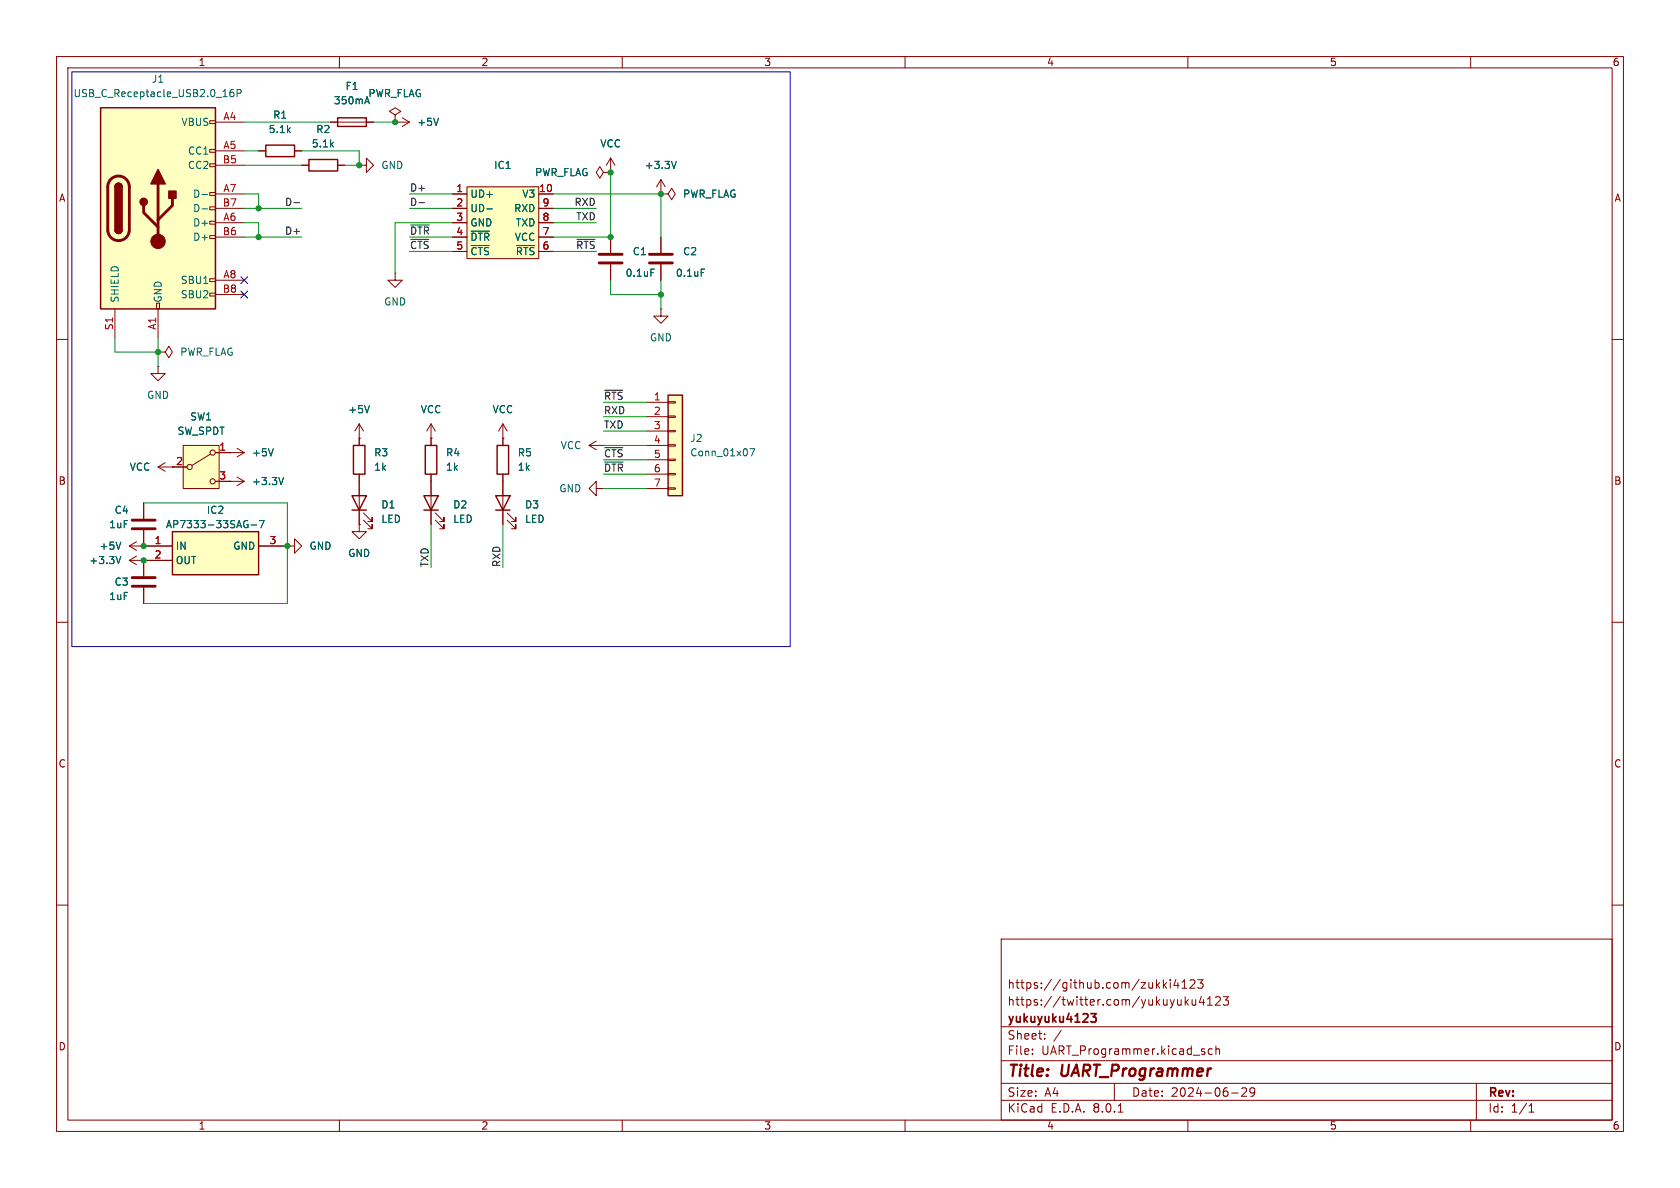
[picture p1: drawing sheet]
<svg xmlns="http://www.w3.org/2000/svg" width="297mm" height="210mm" viewBox="0 0 297 210" stroke-linecap="round" stroke-linejoin="round" font-family="sans-serif">
<g fill="none" stroke="#840000" stroke-width=".18">
<path d="M10 10h277v190h-277zM12 12h273v186h-273zM60 10v2M110 10v2M160 10v2M210 10v2M260 10v2M10 60h2M69.8 48.3v1.2h1.3l-1.3 1.3-1.2-1.3h1.2M69.8 48.3h.1M285 60h2M63.5 77.5h.1"/>
<path d="M63.5 74.9l-.8 1.3M63.5 74.9v2.6M63.5 74.9l.8 1.3M10 110h2M285 110h2M10 160h2M285 160h2M177 166h108v32h-108zM205.7 173.2v1.5M205.8 174.1l.4 .6M206.2 173.7l-.5 .6M206.9 173.2v.1"/>
<path d="M206.9 173.7v1M207.9 173.1l-.4 1.1h1M208.2 173.7v1M209 174.7h.8M209 173.6l.4-.4v1.5M209.5 176.2v1.5M209.7 177.1l.4 .6M210.1 176.7l-.6 .6M210.4 173.3l.6-.1 .2 .1v.3l-.9 1.1h.9M210.7 176.7l.1 .9 .4 .1 .2-.1M211.4 176.7v1M211.7 173.2h1l-.5 .6 .4 .1v.7l-.2 .1h-.4l-.3-.1"/>
<path d="M212.4 176.1l-.4 1.1h1M212.7 176.7v1M213.5 177.7h.8M213.5 176.6l.4-.4v1.5M214.9 176.3l.6-.1 .2 .1v.3l-.9 1.1h.9M216.2 176.2h1l-.5 .6 .4 .1v.7l-.2 .1h-.4l-.3-.1M60 198v2M110 198v2M160 198v2M177 194.5h108M177 191.5h108M177 187.5h108"/>
<path d="M177 181.5h108M182.5 186.3v.1M182.5 185.5v.1M184.7 183.6v.1M184.7 182.8v.1M187.6 182.1l-1.3 2M197 191.5v3M197.7 196.6h.8M210 198v2M213 186v.3M214.3 185.5l-.4-.1-.3 .3v.4l.1 .2h.6M215 185.5l.2-.1 .3 .1 .1 .9"/>
<path d="M215 184.9v1.5M217.7 193.2h1.2M219.5 192.4l.6-.1 .2 .1 .1 .3-.9 1.1h.9M221.8 192.9l-.3 .3h-.3l-.2-.3 .1-.5 .4-.1 .2 .1a.99 .99 0 0 1-.3 1.4h-.3M260 198v2M261 191.5v6.5M270.3 196.6h.9M270.3 195.5l.4-.4v1.5"/>
</g>
<path d="M192.8 179.2h1l-.5 .6 .4 .1v.6l-.2 .2-.6-.1" fill="none" stroke="#840000" stroke-width=".3"/>
<path d="M65.3 71.7l-.4 1.3" fill="none" stroke="#006464" stroke-width=".18"/>
<path d="M17.8 19.1h20.3v35.5h-20.3z" fill="#ffffc2"/>
<g fill="none" stroke="#840000" stroke-width=".18">
<path d="M37.1 39.1h1v.5h-1zM37.1 36.6h1v.5h-1zM37.1 34h1v.5h-1zM37.1 29h1v.5h-1zM37.1 26.4h1v.5h-1zM37.1 21.3h1v.5h-1zM38.1 21.6h5.1M38.1 26.7h5.1M38.1 39.4h5.1M38.1 34.3h5.1M38.1 29.2h5.1M38.1 36.8h5.1"/>
<path d="M69.8 21.6h.1M69.8 21.6h2.6M71.1 20.8l1.3 .8M72.4 21.6l-1.3 .8M20.3 54.6v5.1M27.7 53.6h.5v1h-.5zM27.9 54.6v5.1M37.1 51.8h1v.5h-1zM37.1 49.3h1v.5h-1zM37.1 41.7h1v.5h-1zM38.1 49.5h5.1M38.1 41.9h5.1"/>
<path d="M38.1 52.1h5.1M27.9 62.2h1.3l.6-1 .7 1-.7 1-.6-1M27.9 62.2h.1M27.9 64.8v1.2h1.3l-1.3 1.3-1.2-1.3h1.2M27.9 64.8h.1M41.9 79.2l1.3 .8M27.9 82.6l1.3 .7M27.9 82.6h2.6M29.2 81.8l-1.3 .8M40.6 80h.1M40.6 80h2.6M43.2 80l-1.3 .8"/>
</g>
<path d="M17.8 19.1h20.3v35.5h-20.3zM20.3 33a.64 .64 0 0 1 .7-.6 .64 .64 0 0 1 .6 .6M20.3 40.6a.64 .64 0 0 0 .7 .7 .64 .64 0 0 0 .6-.7" fill="none" stroke="#840000" stroke-width=".25"/>
<path d="M19.6 31.7a1.91 1.91 0 0 1 2.1-.4 1.91 1.91 0 0 1 1.2 1.7v7.6a1.91 1.91 0 0 1-1.9 1.9 1.91 1.91 0 0 1-2-1.9l.1-7.7 .1-.7zM25.4 36.3v1.3l2.5 2.5M27.9 32.5v10.2M30.5 35.1v1.2l-2.6 2.6" fill="none" stroke="#840000" stroke-width=".51"/>
<g fill="#840000" stroke="#840000" stroke-width=".25">
<path d="M20.3 40.6h1.3a.64 .64 0 0 1-.6 .7 .64 .64 0 0 1-.7-.7z"/>
<path d="M20.3 33h1.3v7.6h-1.3z"/>
<path d="M20.5 32.6a.64 .64 0 0 1 .7-.2 .64 .64 0 0 1 .4 .6h-1.3z"/>
<path d="M27.9 30l1.3 2.5h-2.5z"/>
<path d="M29.8 33.8h1.3v1.3h-1.3z"/>
<circle cx="25.4" cy="35.7" r=".63"/>
</g>
<circle cx="27.9" cy="42.7" r="1.27" fill="#840000" stroke="#840000" stroke-width=".18"/>
<path d="M41.2 15.8l-.3 .1a.86 .86 0 0 0 0 1.2l.4-.1 .1-.5-.3-.2-.3 .1-.2 .1M41.9 16.5l.6-.1 .1-.2v-.3l-.7-.1v1.3M35.7 34.4h1M35.7 36.9h1M77.5 20.9l-.4 1.3M48.3 79.3l-.4 1.3" fill="none" stroke="#006464" stroke-width=".18"/>
<path d="M32.4 78.7h6.3v7.7h-6.3z" fill="#ffffc2"/>
<g fill="none" stroke="#840000" stroke-width=".18">
<path d="M116.8 54.6v1.3h1.3l-1.3 1.3-1.2-1.3h1.2M116.8 54.6h.1M116.8 41.9v2.8M116.8 46.7v2.8M32.4 78.7h6.3v7.7h-6.3zM63.5 77.5v1.2M30.5 82.6h2.5M37.2 80.3l-3.3 2M38.1 80h2.5M38.1 85.1h5.1M40.6 85.1h.1M41.9 84.3l1.3 .8"/>
<path d="M43.2 85.1l-1.3 .8M50.8 96.5h1.3v-1.2l1.2 1.2-1.2 1.3v-1.3M50.8 96.5h.1M63.5 92.7v1.3h1.3l-1.3 1.3-1.3-1.3h1.3M63.5 92.7h.1M63.5 83.8v8.9M64.3 91.9l1.5 1.6v-.8v.8h-.8M64.3 90.7l1.5 1.5v-.8v.8h-.8M88.9 85.1v7.6M89.7 91.9l1.5 1.6v-.8v.8h-.8M89.7 90.7l1.5 1.5v-.8v.8h-.8M105.4 86.4v-1.3l-1.3 1.3 1.3 1.2v-1.2h1.3"/>
<path d="M106.7 86.4h.1"/>
<circle cx="33.5" cy="82.6" r=".46"/>
<circle cx="37.6" cy="80" r=".46"/>
<circle cx="37.6" cy="85.1" r=".46"/>
</g>
<path d="M124 47.6h.6M50.1 84.4l-.4 1.3" fill="none" stroke="#006464" stroke-width=".18"/>
<path d="M114.8 46.5h4.1M114.8 45h4.1" fill="none" stroke="#840000" stroke-width=".51"/>
<path d="M62.5 78.7h2v5.1h-2zM62.2 87.6h2.6l-1.3 2.6zM62.2 90.2h2.6M87.6 87.6h2.6l-1.3 2.6zM87.6 90.2h2.6" fill="none" stroke="#840000" stroke-width=".25"/>
<path d="M82.5 33h12.7v12.7h-12.7z" fill="#ffffc2"/>
<g fill="none" stroke="#840000" stroke-width=".18">
<path d="M80 34.3h2.5M80 36.8h2.5M80 39.4h2.5M82.5 33h12.7v12.7h-12.7zM95.2 34.3h2.6M95.2 36.8h2.6M95.2 39.4h2.6M106.7 30.5l-.7-1-.6 1 .6 1 .7-1h1.2M107.9 30.5h.1M80 41.9h2.5M80 44.5h2.5M95.2 41.9h2.6"/>
<path d="M95.2 44.5h2.6"/>
</g>
<path d="M86.1 36.9h.9M83.3 40.9h3.2M83.3 43.4h3.2M91.3 43.4h3.2" fill="none" stroke="#006464" stroke-width=".18"/>
<path d="M118.1 69.9h2.5v17.7h-2.5z" fill="#ffffc2"/>
<g fill="none" stroke="#840000" stroke-width=".18">
<path d="M63.5 29.2h1.3v-1.3l1.2 1.3-1.2 1.3v-1.3M63.5 29.2h.1M116.8 34.3h.1M116.8 31.8l-.7 1.2M116.8 31.8v2.5M116.8 31.8l.8 1.2M76.2 77.5h.1M76.2 74.9l-.8 1.3M76.2 74.9v3.8M76.2 74.9l.8 1.3M88.9 77.5h.1M88.9 74.9v3.8"/>
<path d="M88.9 74.9l-.8 1.3M88.9 74.9l.8 1.3M104.1 78.7h2.6M104.1 78.7l1.3 .8M105.4 78l-1.3 .7M106.7 78.7h.1M114.3 71.1h3.8M114.3 73.7h3.8M114.3 76.2h3.8M114.3 78.7h3.8M118.1 78.6h1.3v.3h-1.3zM118.1 76.1h1.3v.2h-1.3z"/>
<path d="M118.1 73.5h1.3v.3h-1.3zM118.1 71h1.3v.2h-1.3zM22.9 96.5l1.2 .8M22.9 96.5h2.5M22.9 99.1l1.2 .7M22.9 99.1h2.5M24.1 95.8l-1.2 .7M24.1 98.3l-1.2 .8M25.4 96.5h.1M25.4 99.1h.1M25.4 99.1v2.8M76.2 83.8v8.9"/>
<path d="M77 91.9l1.5 1.6v-.8v.8h-.8M77 90.7l1.5 1.5v-.8v.8h-.8M88.9 83.8v1.3M114.3 81.3h3.8M114.3 83.8h3.8M114.3 86.4h3.8M118.1 86.2h1.3v.3h-1.3zM118.1 83.7h1.3v.2h-1.3zM118.1 81.2h1.3v.2h-1.3zM25.4 103.9v2.8"/>
</g>
<path d="M75.2 78.7h2v5.1h-2zM87.9 78.7h2v5.1h-2zM118.1 69.9h2.5v17.7h-2.5zM74.9 87.6h2.6l-1.3 2.6zM74.9 90.2h2.6" fill="none" stroke="#840000" stroke-width=".25"/>
<path d="M119.6 28.5l-.5 1.3M132.6 79.3h.8l-.5 1.3M21.4 95.8l-.5 1.3M21.4 98.4l-.5 1.2" fill="none" stroke="#006464" stroke-width=".18"/>
<path d="M23.4 103.6h4M23.4 102.1h4" fill="none" stroke="#840000" stroke-width=".51"/>
<path d="M30.5 94h15.2v7.6h-15.2z" fill="#ffffc2"/>
<path d="M47 25.7h5.1v2h-5.1zM54.6 28.2h5.1v2h-5.1zM59.7 20.8h5.1v1.6h-5.1zM30.5 94h15.2v7.6h-15.2z" fill="none" stroke="#840000" stroke-width=".25"/>
<g fill="none" stroke="#840000" stroke-width=".18">
<path d="M45.7 26.7h1.3M52.1 26.7h1.2M53.3 29.2h1.3M58.4 21.6h7.6M59.7 29.2h1.3M69.8 20.3l1.1-.6-1.1-.6-1 .6 1 .6v1.3M69.8 21.6h.1M80 34.3h2.5M80 36.8h2.5M80 39.4h2.5M95.2 34.3h2.6M95.2 36.8h2.6"/>
<path d="M95.2 39.4h2.6M107.9 30.5h.1M107.9 27.9v2.6M107.9 27.9l-.7 1.3M107.9 27.9l.8 1.3M116.8 34.3h1.3l.6-1 .7 1-.7 1-.6-1M116.8 34.3h.1M80 41.9h2.5M80 44.5h2.5M95.2 41.9h2.6M95.2 44.5h2.6M107.9 41.9v2.8"/>
<path d="M107.9 46.7v2.8M116.8 41.9v2.8M116.8 46.7v2.8M63.5 77.5h.1M63.5 77.5v1.2M76.2 77.5h.1M76.2 77.5v1.2M88.9 77.5h.1M88.9 77.5v1.2M25.4 99.1h.1M25.4 96.5h.1M25.4 96.5h5.1"/>
<path d="M25.4 99.1h5.1M25.4 88.9v2.8M25.4 93.7v2.8M25.4 99.1v2.8M30.5 82.6h2.5M38.1 80h2.5M38.1 85.1h2.5M40.6 80h.1M40.6 85.1h.1M45.7 96.5h5.1M50.8 96.5h.1M63.5 92.7h.1"/>
<path d="M63.5 83.8v3.8M63.5 90.2v2.5M76.2 83.8v3.8M76.2 90.2v2.5M88.9 83.8v3.8M88.9 90.2v2.5M25.4 103.9v2.8"/>
</g>
<g fill="none" stroke="#006464" stroke-width=".18">
<path d="M64.9 17.1l.4 1.3M77.5 20.9l-.4 1.3M86.1 36.9h.9M119.6 28.5l-.5 1.3M83.3 40.9h3.2M83.3 43.4h3.2M91.3 43.4h3.2M115.1 47.6h.6M124 47.6h.6M48.3 79.3l-.4 1.3M65.3 71.7l-.4 1.3M21.4 98.4l-.5 1.2"/>
<path d="M21.4 95.8l-.5 1.3M44.4 92.8h1M45.8 92h.9l-.6 1.3M50.1 84.4l-.4 1.3"/>
</g>
<path d="M105.9 46.5h4.1M105.9 45h4.1M23.4 93.5h4M23.4 91.9h4" fill="none" stroke="#840000" stroke-width=".51"/>
<path d="M52 35.8h.9M72.6 39.8h3.3M74.1 35.8h.9M72.6 42.3h3.2M102 42.3h3.2M106.9 69h3.2M106.9 79.1h3.2M106.9 81.7h3.3" fill="none" stroke="#0f0f0f" stroke-width=".18"/>
<path d="M12.7 12.7h127v101.6h-127z" fill="none" stroke="#0000c2" stroke-width=".18"/>
<g fill="none" stroke="#009600" stroke-width=".18">
<path d="M43.2 34.3h2.5v2.5M43.2 39.4h2.5v2.5M43.2 26.7h2.5M43.2 29.2h10.1M43.2 36.8h10.1M43.2 21.6h15.2M53.3 26.7h10.2v2.5h-2.5M66 21.6h3.8M72.4 34.3h7.6M72.4 36.8h7.6M80 39.4h-10.2v8.9M97.8 34.3h19v7.6"/>
<path d="M97.8 39.4h7.6M97.8 36.8h7.6M107.9 30.5v11.4h-10.1M20.3 59.7v2.5h7.6M27.9 59.7v5.1M43.2 41.9h10.1M72.4 41.9h7.6M72.4 44.5h7.6M97.8 44.5h7.6M107.9 49.5v2.6h8.9M116.8 49.5v5.1M106.7 78.7h7.6"/>
<path d="M106.7 73.7h7.6M106.7 71.1h7.6M106.7 76.2h7.6M25.4 88.9h25.4v17.8h-25.4M76.2 92.7v7.6M88.9 92.7v7.6M106.7 86.4h7.6M106.7 81.3h7.6M106.7 83.8h7.6"/>
</g>
<path d="M42.6 48.9l1.2 1.2M42.6 51.5l1.2 1.2M43.8 48.9l-1.2 1.2M43.8 51.5l-1.2 1.2" fill="none" stroke="#000084" stroke-width=".18"/>
<g fill="#009600" stroke="#009600" stroke-width=".18">
<circle cx="27.9" cy="62.2" r=".46"/>
<circle cx="25.4" cy="99.1" r=".46"/>
<circle cx="25.4" cy="96.5" r=".46"/>
<circle cx="50.8" cy="96.5" r=".46"/>
<circle cx="107.9" cy="41.9" r=".46"/>
<circle cx="116.8" cy="52.1" r=".46"/>
<circle cx="116.8" cy="34.3" r=".46"/>
<circle cx="107.9" cy="30.5" r=".46"/>
<circle cx="69.8" cy="21.6" r=".46"/>
<circle cx="63.5" cy="29.2" r=".46"/>
<circle cx="45.7" cy="36.8" r=".46"/>
<circle cx="45.7" cy="41.9" r=".46"/>
</g>
<g font-size="2.8" fill="#840000">
<text x="178" y="190.9">Title:</text>
<text x="187.7" y="190.9">UART_Programmer</text>
</g>
<g font-size="2.1" fill="#840000">
<text x="178" y="178">https://twitter.com/yukuyuku4123</text>
<text x="178" y="175">https://github.com/zukki4123</text>
<text x="178" y="184">Sheet:</text>
<text x="178" y="181.2">yukuyuku4123</text>
<text x="178" y="186.7">File:</text>
<text x="184.1" y="186.7">UART_Programmer.kicad_sch</text>
<text x="178" y="196.9">KiCad</text>
<text x="178" y="194.1">Size:</text>
<text x="184.7" y="194.1">A4</text>
<text x="185.7" y="196.9">E.D.A.</text>
<text x="193.3" y="196.9">8.0.1</text>
<text x="200" y="194.1">Date:</text>
<text x="207" y="194.1">2024-06-29</text>
<text x="263" y="194.3">Rev:</text>
<text x="263" y="196.9">Id:</text>
<text x="267.1" y="196.9">1/1</text>
</g>
<g font-size="1.8" fill="#840000">
<text x="35" y="11.9">1</text>
<text x="85" y="11.9">2</text>
<text x="135" y="11.9">3</text>
<text x="185" y="11.9">4</text>
<text x="235" y="11.9">5</text>
<text x="285" y="11.9">6</text>
<text x="10.3" y="35.9">A</text>
<text x="285.3" y="35.9">A</text>
<text x="10.3" y="85.9">B</text>
<text x="285.3" y="85.9">B</text>
<text x="10.3" y="135.9">C</text>
<text x="285.3" y="135.9">C</text>
<text x="10.3" y="185.9">D</text>
<text x="285.3" y="185.9">D</text>
<text x="35" y="199.9">1</text>
<text x="85" y="199.9">2</text>
<text x="135" y="199.9">3</text>
<text x="185" y="199.9">4</text>
<text x="235" y="199.9">5</text>
<text x="285" y="199.9">6</text>
</g>
<g font-size="1.8" fill="#006464">
<text x="12.9" y="17.4">USB_C_Receptacle_USB2.0_16P</text>
<text x="26.7" y="14.8">J1</text>
<text x="61" y="16.1">F1</text>
<text x="65" y="17.4">PWR_FLAG</text>
<text x="32" y="22.5">VBUS</text>
<text x="47.4" y="23.7">5.1k</text>
<text x="48.2" y="21.2">R1</text>
<text x="55.8" y="23.7">R2</text>
<text x="58.9" y="18.6">350mA</text>
<text x="73.7" y="22.5">+5V</text>
<text x="33.1" y="27.5">CC1</text>
<text x="55" y="26.3">5.1k</text>
<text x="106" y="26.3">VCC</text>
<text x="33.1" y="30.1">CC2</text>
<text x="34" y="35.2">D-</text>
<text x="67.3" y="30.1">GND</text>
<text x="83.1" y="35.2">UD+</text>
<text x="87.3" y="30.1">IC1</text>
<text x="92.2" y="35.2">V3</text>
<text x="94.5" y="31.3">PWR_FLAG</text>
<text x="113.9" y="30.1">+3.3V</text>
<text x="120.7" y="35.2">PWR_FLAG</text>
<text x="34" y="40.2">D+</text>
<text x="34" y="37.7">D-</text>
<text x="83.1" y="37.7">UD-</text>
<text x="83.1" y="40.2">GND</text>
<text x="90.8" y="37.7">RXD</text>
<text x="91.1" y="40.2">TXD</text>
<text x="34" y="42.8">D+</text>
<text x="83.1" y="42.8">~{DTR}</text>
<text x="83.1" y="45.3">~{CTS}</text>
<text x="90.9" y="42.8">VCC</text>
<text x="91.1" y="45.3">~{RTS}</text>
<text x="111.8" y="45.3">C1</text>
<text x="120.7" y="45.3">C2</text>
<text x="21.2" y="53.6" transform="rotate(-90 21.2 53.6)">SHIELD</text>
<text x="28.8" y="53.6" transform="rotate(-90 28.8 53.6)">GND</text>
<text x="31.9" y="50.4">SBU1</text>
<text x="31.9" y="52.9">SBU2</text>
<text x="110.5" y="49.1">0.1uF</text>
<text x="119.4" y="49.1">0.1uF</text>
<text x="67.8" y="54.2">GND</text>
<text x="31.8" y="63.1">PWR_FLAG</text>
<text x="114.8" y="60.6">GND</text>
<text x="25.9" y="70.7">GND</text>
<text x="31.3" y="77.1">SW_SPDT</text>
<text x="33.5" y="74.5">SW1</text>
<text x="61.5" y="73.3">+5V</text>
<text x="74.3" y="73.3">VCC</text>
<text x="87" y="73.3">VCC</text>
<text x="22.8" y="83.4">VCC</text>
<text x="44.5" y="80.9">+5V</text>
<text x="66" y="80.9">R3</text>
<text x="66" y="83.4">1k</text>
<text x="78.7" y="80.9">R4</text>
<text x="78.7" y="83.4">1k</text>
<text x="91.4" y="80.9">R5</text>
<text x="91.4" y="83.4">1k</text>
<text x="99" y="79.6">VCC</text>
<text x="121.9" y="78.3">J2</text>
<text x="121.9" y="80.9">Conn_01x07</text>
<text x="44.5" y="86">+3.3V</text>
<text x="98.8" y="87.2">GND</text>
<text x="19.2" y="93.6">1uF</text>
<text x="20.2" y="91">C4</text>
<text x="29.2" y="93.6">AP7333-33SAG-7</text>
<text x="36.5" y="91">IC2</text>
<text x="67.3" y="90.1">D1</text>
<text x="67.3" y="92.6">LED</text>
<text x="80" y="90.1">D2</text>
<text x="80" y="92.6">LED</text>
<text x="92.7" y="90.1">D3</text>
<text x="92.7" y="92.6">LED</text>
<text x="15.7" y="99.9">+3.3V</text>
<text x="17.5" y="97.4">+5V</text>
<text x="31" y="97.4">IN</text>
<text x="31" y="99.9">OUT</text>
<text x="41.1" y="97.4">GND</text>
<text x="54.6" y="97.4">GND</text>
<text x="61.5" y="98.7">GND</text>
<text x="19.2" y="106.3">1uF</text>
<text x="20.2" y="103.7">C3</text>
</g>
<g font-size="1.8" fill="#a90000">
<text x="39.4" y="21.3">A4</text>
<text x="39.3" y="29">B5</text>
<text x="39.4" y="26.4">A5</text>
<text x="39.4" y="34">A7</text>
<text x="80.6" y="34">1</text>
<text x="95.2" y="34">10</text>
<text x="39.3" y="41.7">B6</text>
<text x="39.3" y="36.6">B7</text>
<text x="39.4" y="39.1">A6</text>
<text x="80.6" y="36.6">2</text>
<text x="80.6" y="39.1">3</text>
<text x="80.6" y="41.7">4</text>
<text x="95.8" y="41.7">7</text>
<text x="95.8" y="39.1">8</text>
<text x="95.8" y="36.6">9</text>
<text x="80.6" y="44.2">5</text>
<text x="95.8" y="44.2">6</text>
<text x="39.3" y="51.8">B8</text>
<text x="39.4" y="49.3">A8</text>
<text x="20.1" y="58.5" transform="rotate(-90 20.1 58.5)">S1</text>
<text x="27.7" y="58.4" transform="rotate(-90 27.7 58.4)">A1</text>
<text x="115.5" y="70.9">1</text>
<text x="115.5" y="73.4">2</text>
<text x="115.5" y="75.9">3</text>
<text x="31" y="82.3">2</text>
<text x="38.7" y="79.8">1</text>
<text x="115.5" y="78.5">4</text>
<text x="115.5" y="81">5</text>
<text x="115.5" y="83.6">6</text>
<text x="38.7" y="84.8">3</text>
<text x="115.5" y="86.1">7</text>
<text x="27.2" y="96.3">1</text>
<text x="27.2" y="98.8">2</text>
<text x="47.6" y="96.3">3</text>
</g>
<g font-size="1.8" fill="#0f0f0f">
<text x="72.4" y="33.9">D+</text>
<text x="50.3" y="36.5">D-</text>
<text x="50.3" y="41.6">D+</text>
<text x="72.4" y="41.6">~{DTR}</text>
<text x="72.4" y="36.5">D-</text>
<text x="101.5" y="36.5">RXD</text>
<text x="101.8" y="39">TXD</text>
<text x="72.4" y="44.1">~{CTS}</text>
<text x="101.8" y="44.1">~{RTS}</text>
<text x="106.7" y="70.8">~{RTS}</text>
<text x="106.7" y="73.3">RXD</text>
<text x="106.7" y="75.9">TXD</text>
<text x="106.7" y="80.9">~{CTS}</text>
<text x="106.7" y="83.5">~{DTR}</text>
<text x="75.9" y="100.3" transform="rotate(-90 75.9 100.3)">TXD</text>
<text x="88.6" y="100.3" transform="rotate(-90 88.6 100.3)">RXD</text>
</g>
</svg>
